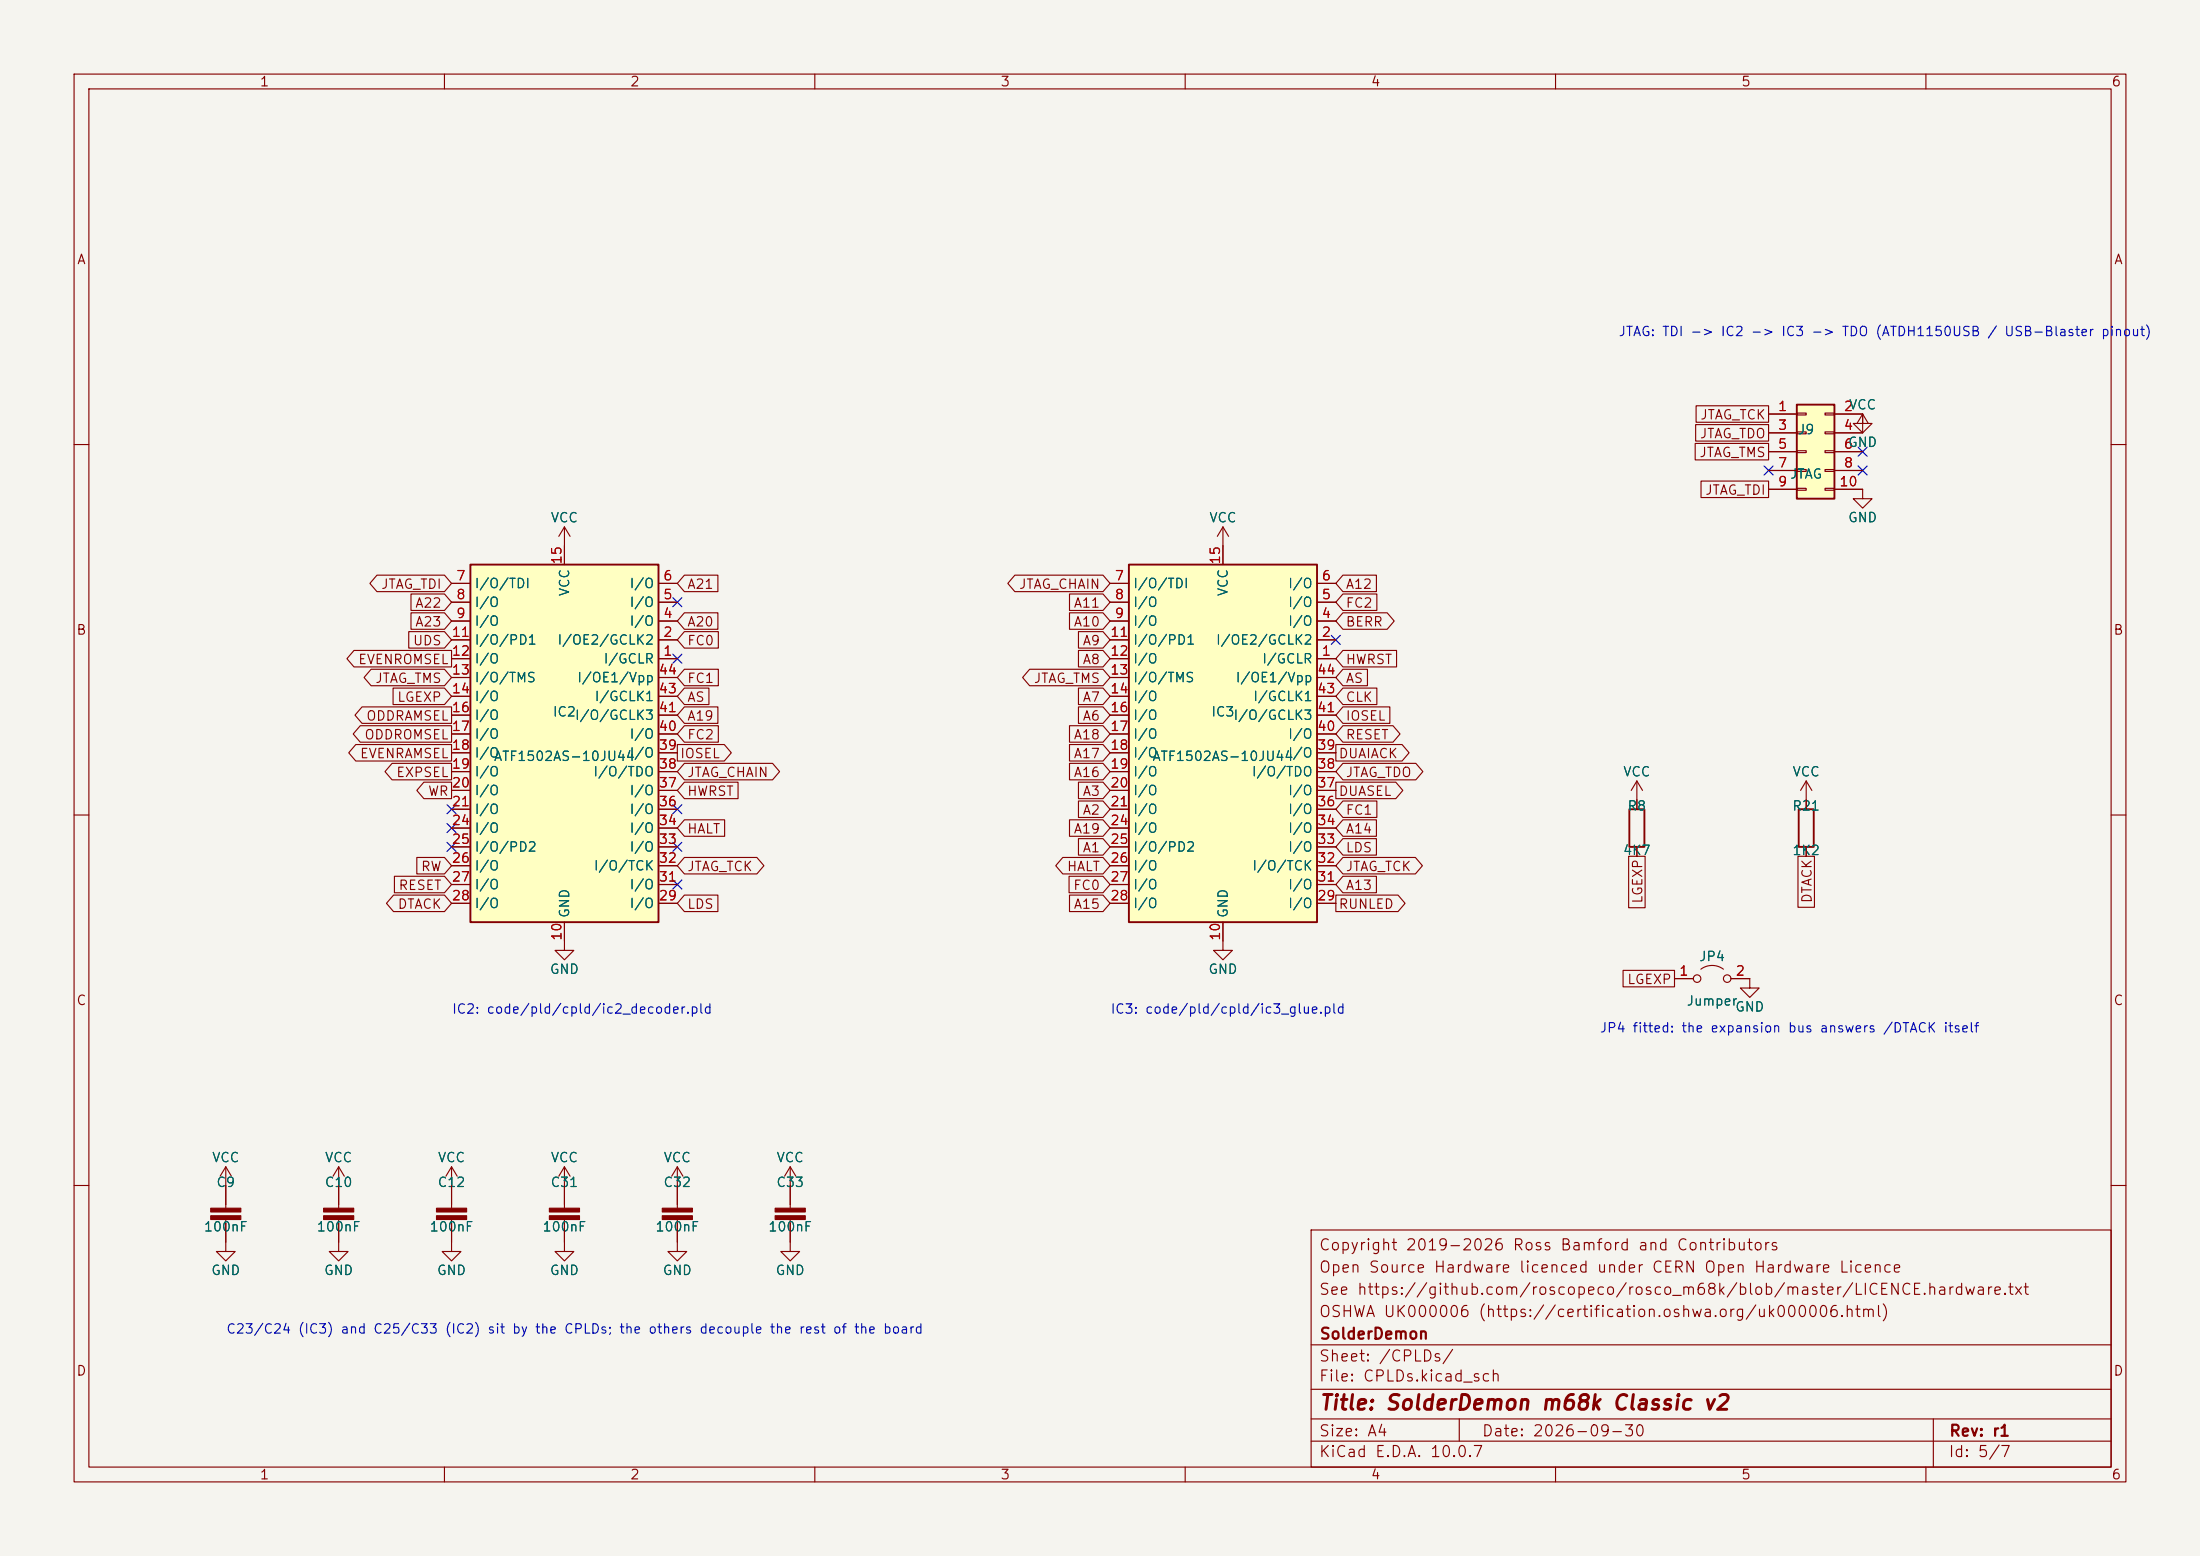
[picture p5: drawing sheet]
<svg xmlns="http://www.w3.org/2000/svg" width="297mm" height="210mm" viewBox="0 0 297 210" stroke-linecap="round" stroke-linejoin="round" font-family="sans-serif">
<path d="M0 0h297v210h-297z" fill="#f5f4ef" stroke="#f5f4ef" stroke-width=".14"/>
<g fill="none" stroke="#840000" stroke-width=".15">
<path d="M10 10h277v190h-277zM12 12h273v186h-273zM60 10v2M110 10v2M160 10v2M210 10v2M260 10v2M10 60h2M285 60h2M10 110h2M221 105.4l-.8 1.3M221 105.4l.7 1.3"/>
<path d="M221 105.4v3.8M221 114.3v1.3M243.8 105.4l-.7 1.3M243.8 105.4l.8 1.3M243.8 105.4v3.8M243.8 114.3v1.3M285 110h2M76.2 127v1.3h1.3l-1.3 1.2-1.3-1.2h1.3M226.1 132.1h2.5M229.6 130.8a2.54 2.54 0 0 1 3.1 0M233.7 132.1h2.5v1.3h1.3l-1.3 1.2-1.3-1.2h1.3M30.5 157.5l-.8 1.3"/>
<path d="M30.5 157.5l.7 1.3M30.5 157.5v2.5M61 157.5l-.8 1.3M61 157.5l.7 1.3M61 157.5v5.6M76.2 157.5l-.8 1.3M76.2 157.5l.8 1.3M76.2 157.5v5.6M10 160h2M61 164.6v3M76.2 164.6v3M91.4 160v3.1"/>
<path d="M91.4 164.6v3M177 166h108v32h-108zM285 160h2M60 198v2M110 198v2M160 198v2M177 194.5h108M177 191.5h108M177 187.5h108M177 181.5h108M197 191.5v3M210 198v2"/>
<path d="M260 198v2M261 191.5v6.5"/>
<circle cx="229.1" cy="132.1" r=".51"/>
<circle cx="233.2" cy="132.1" r=".51"/>
</g>
<g fill="#840000" stroke="#840000" stroke-width=".15">
<path d="M89.4 163.1h4.1v.5h-4.1z"/>
<path d="M89.4 164.1h4.1v.5h-4.1z"/>
<path d="M74.2 163.1h4v.5h-4z"/>
<path d="M74.2 164.1h4v.5h-4z"/>
<path d="M58.9 163.1h4.1v.5h-4.1z"/>
<path d="M58.9 164.1h4.1v.5h-4.1z"/>
</g>
<path d="M220 109.2h2v5.1h-2zM242.8 109.2h2.1v5.1h-2.1z" fill="none" stroke="#840000" stroke-width=".25"/>
<path d="M63.5 76.2h25.4v48.3h-25.4z" fill="#ffffc2"/>
<path d="M63.5 76.2h25.4v48.3h-25.4z" fill="none" stroke="#840000" stroke-width=".25"/>
<g fill="none" stroke="#840000" stroke-width=".15">
<path d="M61 78.7h2.5M76.2 71.1v5.1M76.2 71.1l-.8 1.3M76.2 71.1l.8 1.3M88.9 78.7h2.5M61 88.9h2.5M61 86.4h2.5M61 83.8h2.5M61 81.3h2.5M61 91.4h2.5M61 94h2.5M61 96.5h2.5"/>
<path d="M61 99.1h2.5M88.9 88.9h2.5M88.9 86.4h2.5M88.9 83.8h2.5M88.9 81.3h2.5M88.9 91.4h2.5M88.9 94h2.5M88.9 96.5h2.5M88.9 99.1h2.5M61 101.6h2.5M61 104.1h2.5M61 106.7h2.5"/>
<path d="M61 109.2h2.5M61 111.8h2.5M61 114.3h2.5M61 116.8h2.5M61 119.4h2.5M88.9 101.6h2.5M88.9 104.1h2.5M88.9 106.7h2.5M88.9 109.2h2.5M88.9 111.8h2.5M88.9 114.3h2.5M88.9 116.8h2.5"/>
<path d="M88.9 119.4h2.5M61 121.9h2.5M76.2 124.5v2.5M88.9 121.9h2.5"/>
</g>
<path d="M152.4 76.2h25.4v48.3h-25.4z" fill="#ffffc2"/>
<path d="M152.4 76.2h25.4v48.3h-25.4z" fill="none" stroke="#840000" stroke-width=".25"/>
<g fill="none" stroke="#840000" stroke-width=".15">
<path d="M251.5 55.9l-.8 1.3M251.5 55.9l.7 1.3M251.5 55.9v2.5M149.9 78.7h2.5M165.1 71.1v5.1M165.1 71.1l-.8 1.3M165.1 71.1l.8 1.3M177.8 78.7h2.5M251.5 66v1.3h1.2l-1.2 1.3-1.3-1.3h1.3M149.9 88.9h2.5M149.9 86.4h2.5M149.9 83.8h2.5"/>
<path d="M149.9 81.3h2.5M149.9 91.4h2.5M149.9 94h2.5M149.9 96.5h2.5M149.9 99.1h2.5M177.8 88.9h2.5M177.8 86.4h2.5M177.8 83.8h2.5M177.8 81.3h2.5M177.8 91.4h2.5M177.8 94h2.5M177.8 96.5h2.5"/>
<path d="M177.8 99.1h2.5M149.9 101.6h2.5M149.9 104.1h2.5M149.9 106.7h2.5M149.9 109.2h2.5M149.9 111.8h2.5M149.9 114.3h2.5M149.9 116.8h2.5M149.9 119.4h2.5M177.8 101.6h2.5M177.8 104.1h2.5M177.8 106.7h2.5"/>
<path d="M177.8 109.2h2.5M177.8 111.8h2.5M177.8 114.3h2.5M177.8 116.8h2.5M177.8 119.4h2.5M149.9 121.9h2.5M165.1 124.5v3.8h1.3l-1.3 1.2-1.3-1.2h1.3M177.8 121.9h2.5M45.7 157.5l-.7 1.3M45.7 157.5l.8 1.3M45.7 157.5v5.6M106.7 157.5v5.6"/>
<path d="M106.7 157.5l-.8 1.3M106.7 157.5l.7 1.3M30.5 164.6v4.3h1.2l-1.2 1.3-1.3-1.3h1.3M30.5 160v3.1M45.7 164.6v4.3h1.3l-1.3 1.3-1.3-1.3h1.3M61 167.6v1.3h1.2l-1.2 1.3-1.3-1.3h1.3M91.4 167.6v1.3h1.3l-1.3 1.3-1.2-1.3h1.2M106.7 164.6v4.3h1.2l-1.2 1.3-1.3-1.3h1.3"/>
</g>
<g fill="#840000" stroke="#840000" stroke-width=".15">
<path d="M43.7 163.1h4.1v.5h-4.1z"/>
<path d="M43.7 164.1h4.1v.5h-4.1z"/>
<path d="M28.4 163.1h4.1v.5h-4.1z"/>
<path d="M28.4 164.1h4.1v.5h-4.1z"/>
<path d="M104.6 163.1h4.1v.5h-4.1z"/>
<path d="M104.6 164.1h4.1v.5h-4.1z"/>
</g>
<path d="M242.6 54.6h5v12.7h-5z" fill="#ffffc2"/>
<path d="M242.6 54.6h5v12.7h-5z" fill="none" stroke="#840000" stroke-width=".25"/>
<g fill="none" stroke="#840000" stroke-width=".15">
<path d="M228.9 59.8h9.9v2.3h-9.9zM228.9 57.3h9.9v2.2h-9.9zM229 54.8h9.8v2.2h-9.8zM238.8 55.9h3.8M238.8 58.4h3.8M242.6 55.8h1.2v.2h-1.2zM242.6 58.3h1.2v.2h-1.2zM246.4 55.8h1.2v.2h-1.2zM246.4 58.3h1.2v.2h-1.2zM247.6 55.9h3.9v1.3h1.2l-1.2 1.2-1.3-1.2h1.3M247.6 58.4h3.9M50.9 77.6h9.1l1 1.1-1 1.2h-9.1l-1-1.2z"/>
<path d="M61 78.7h2.5M76.2 73.7v2.5M88.9 78.7h2.5M92.4 77.6h4.5v2.3h-4.5l-1-1.2zM137 77.6h11.9l1 1.1-1 1.2h-11.9l-.9-1.2zM149.9 78.7h2.5M165.1 73.7v2.5M177.8 78.7h2.5M181.3 77.6h4.5v2.3h-4.5l-1-1.2zM229.6 64.9h9.2v2.3h-9.2zM238.8 61h3.8M238.8 63.5h3.8"/>
<path d="M238.8 66h3.8M242.6 60.8h1.2v.3h-1.2zM242.6 63.4h1.2v.2h-1.2zM242.6 65.9h1.2v.3h-1.2zM246.4 60.8h1.2v.3h-1.2zM246.4 63.4h1.2v.2h-1.2zM246.4 65.9h1.2v.3h-1.2zM247.6 61h3.9M247.6 63.5h3.9M247.6 66h3.9M47.8 87.8h13.2v2.2h-13.2l-1-1.1zM48.6 97.9h12.4v2.3h-12.4l-.9-1.1z"/>
<path d="M48.9 95.4h12.1v2.2h-12.1l-1-1.1zM50.1 90.3h9.9l1 1.1-1 1.2h-9.9l-1-1.2zM53.1 92.9h6.9l1 1.1-1 1.1h-6.9zM55.2 85.2h4.8l1 1.2-1 1.1h-4.8zM55.5 82.7h4.5l1 1.1-1 1.1h-4.5zM55.5 80.2h4.5l1 1.1-1 1.1h-4.5zM61 88.9h2.5M61 86.4h2.5M61 83.8h2.5M61 81.3h2.5M61 91.4h2.5M61 94h2.5"/>
<path d="M61 96.5h2.5M61 99.1h2.5M88.9 88.9h2.5M88.9 86.4h2.5M88.9 83.8h2.5M88.9 81.3h2.5M88.9 91.4h2.5M88.9 94h2.5M88.9 96.5h2.5M88.9 99.1h2.5M92.4 97.9h4.6v2.3h-4.6l-1-1.1zM92.4 90.3h4.6v2.3h-4.6l-1-1.2z"/>
<path d="M92.4 92.9h3.3v2.2h-3.3l-1-1.1zM92.4 85.2h4.6v2.3h-4.6l-1-1.1zM92.4 95.4h4.5v2.2h-4.5l-1-1.1zM92.4 82.7h4.5v2.2h-4.5l-1-1.1zM139 90.3h9.9l1 1.1-1 1.2h-9.9l-1-1.2zM144.4 97.9h4.5l1 1.2-1 1.1h-4.5zM144.4 82.7h4.5l1 1.1-1 1.1h-4.5zM144.4 80.2h4.5l1 1.1-1 1.1h-4.5zM145.6 95.4h3.3l1 1.1-1 1.1h-3.3zM145.6 92.9h3.3l1 1.1-1 1.1h-3.3zM145.6 87.8h3.3l1 1.1-1 1.1h-3.3zM145.6 85.2h3.3l1 1.2-1 1.1h-3.3z"/>
<path d="M149.9 88.9h2.5M149.9 86.4h2.5M149.9 83.8h2.5M149.9 81.3h2.5M149.9 91.4h2.5M149.9 94h2.5M149.9 96.5h2.5M149.9 99.1h2.5M177.8 88.9h2.5M177.8 86.4h2.5M177.8 83.8h2.5M177.8 81.3h2.5"/>
<path d="M177.8 91.4h2.5M177.8 94h2.5M177.8 96.5h2.5M177.8 99.1h2.5M181.3 80.2h4.6v2.2h-4.6l-1-1.1zM181.3 82.7h6l.9 1.1-.9 1.1h-6l-1-1.1zM181.3 87.8h7.2v2.2h-7.2l-1-1.1zM181.3 90.3h3.3v2.3h-3.3l-1-1.2zM181.3 92.9h4.6v2.2h-4.6l-1-1.1zM181.3 95.4h6.3v2.2h-6.3l-1-1.1zM181.3 97.9h6.8l.9 1.2-.9 1.1h-6.8l-1-1.1zM48 100.5h13v2.2h-13l-.9-1.1z"/>
<path d="M52.9 103h8.1v2.3h-8.1l-.9-1.2zM53.2 118.3h6.8l1 1.1-1 1.1h-6.8zM56.3 115.7h3.7l1 1.1-1 1.2h-3.7zM57.2 105.6h3.8v2.2h-3.8l-.9-1.1zM61 101.6h2.5M61 104.1h2.5M61 106.7h2.5M61 109.2h2.5M61 111.8h2.5M61 114.3h2.5M61 116.8h2.5M61 119.4h2.5"/>
<path d="M88.9 101.6h2.5M88.9 104.1h2.5M88.9 106.7h2.5M88.9 109.2h2.5M88.9 111.8h2.5M88.9 114.3h2.5M88.9 116.8h2.5M88.9 119.4h2.5M91.4 100.5h6.4l.9 1.1-.9 1.1h-6.4zM92.4 103h11.9l.9 1.1-.9 1.2h-11.9l-1-1.2zM92.4 105.6h7.2v2.2h-7.2l-1-1.1zM92.4 110.6h5.4v2.3h-5.4l-1-1.1z"/>
<path d="M92.4 115.7h9.8l.9 1.1-.9 1.2h-9.8l-1-1.2zM143.5 115.7h5.4l1 1.1-1 1.2h-5.4l-1-1.2zM144.3 118.3h4.6l1 1.1-1 1.1h-4.6zM144.4 103h4.5l1 1.1-1 1.2h-4.5zM144.4 110.6h4.5l1 1.2-1 1.1h-4.5zM144.4 100.5h4.5l1 1.1-1 1.1h-4.5zM145.6 113.2h3.3l1 1.1-1 1.1h-3.3zM145.6 105.6h3.3l1 1.1-1 1.1h-3.3zM145.6 108.1h3.3l1 1.1-1 1.1h-3.3zM149.9 101.6h2.5M149.9 104.1h2.5M149.9 106.7h2.5"/>
<path d="M149.9 109.2h2.5M149.9 111.8h2.5M149.9 114.3h2.5M149.9 116.8h2.5M149.9 119.4h2.5M177.8 101.6h2.5M177.8 104.1h2.5M177.8 106.7h2.5M177.8 109.2h2.5M177.8 111.8h2.5M177.8 114.3h2.5M177.8 116.8h2.5"/>
<path d="M177.8 119.4h2.5M180.3 105.6h8.1l1 1.1-1 1.1h-8.1zM180.3 100.5h9l.9 1.1-.9 1.1h-9zM181.3 103h9.8l1 1.1-1 1.2h-9.8l-1-1.2zM181.3 108.1h4.6v2.2h-4.6l-1-1.1zM181.3 110.6h4.5v2.3h-4.5l-1-1.1zM181.3 115.7h9.8l.9 1.1-.9 1.2h-9.8l-1-1.2zM181.3 118.3h4.5v2.2h-4.5l-1-1.1zM181.3 113.2h4.5v2.2h-4.5l-1-1.1zM219.9 115.6h2.2v6.9h-2.2zM221 108v1.2M221 114.3v1.3"/>
<path d="M242.7 115.6h2.3v6.9h-2.3zM243.8 108v1.2M243.8 114.3v1.3M53.1 120.8h6.9l1 1.1-1 1.1h-6.9l-.9-1.1zM61 121.9h2.5M76.2 124.5v2.5M88.9 121.9h2.5M92.4 120.8h4.5v2.2h-4.5l-1-1.1zM144.4 120.8h4.5l1 1.1-1 1.1h-4.5zM149.9 121.9h2.5M165.1 124.5v2.5M177.8 121.9h2.5"/>
<path d="M180.3 120.8h8.4l1 1.1-1 1.1h-8.4zM219.1 131h7v2.2h-7zM226.1 132.1h2.5M233.7 132.1h2.5M91.4 157.5l-.7 1.3M91.4 157.5l.8 1.3M91.4 157.5v5.1M30.5 160v2.6M30.5 165.1v2.5M45.7 160v2.6M45.7 165.1v2.5M61 160v2.6"/>
<path d="M61 165.1v2.5M76.2 165.1v3.8h1.3l-1.3 1.3-1.3-1.3h1.3M76.2 160v2.6M91.4 165.1v2.5M106.7 160v2.6M106.7 165.1v2.5"/>
</g>
<g fill="none" stroke="#000084" stroke-width=".15">
<path d="M238.2 62.9l1.2 1.2M239.4 62.9l-1.2 1.2M250.9 60.4l1.2 1.2M250.9 62.9l1.2 1.2M252.1 60.4l-1.2 1.2M252.1 62.9l-1.2 1.2M90.8 80.7l1.2 1.2M90.8 88.3l1.2 1.2M92 80.7l-1.2 1.2M92 88.3l-1.2 1.2M179.7 85.8l1.2 1.2M180.9 85.8l-1.2 1.2"/>
<path d="M60.4 113.7l1.2 1.2M60.4 111.2l1.2 1.2M60.4 108.6l1.2 1.2M61.6 113.7l-1.2 1.2M61.6 111.2l-1.2 1.2M61.6 108.6l-1.2 1.2M90.8 108.6l1.2 1.2M90.8 118.8l1.2 1.2M90.8 113.7l1.2 1.2M92 108.6l-1.2 1.2M92 118.8l-1.2 1.2M92 113.7l-1.2 1.2"/>
</g>
<text font-size="2" fill="#840000" x="178" y="190.8">Title: SolderDemon m68k Classic v2</text>
<g font-size="1.5" fill="#840000">
<text x="178" y="172.1">Open Source Hardware licenced under CERN Open Hardware Licence</text>
<text x="178" y="169.1">Copyright 2019-2026 Ross Bamford and Contributors</text>
<text x="178" y="178.1">OSHWA UK000006 (https://certification.oshwa.org/uk000006.html)</text>
<text x="178" y="175.1">See https://github.com/roscopeco/rosco_m68k/blob/master/LICENCE.hardware.txt</text>
<text x="178" y="184.1">Sheet: /CPLDs/</text>
<text x="178" y="181.1">SolderDemon</text>
<text x="178" y="186.8">File: CPLDs.kicad_sch</text>
<text x="178" y="197">KiCad E.D.A. 10.0.7</text>
<text x="178" y="194.2">Size: A4</text>
<text x="200" y="194.2">Date: 2026-09-30</text>
<text x="263" y="197">Id: 5/7</text>
<text x="263" y="194.2">Rev: r1</text>
</g>
<g font-size="1.3" fill="#840000">
<text x="35" y="12">1</text>
<text x="85" y="12">2</text>
<text x="135" y="12">3</text>
<text x="185" y="12">4</text>
<text x="235" y="12">5</text>
<text x="285" y="12">6</text>
<text x="10.3" y="36">A</text>
<text x="285.3" y="36">A</text>
<text x="229.4" y="59.5">JTAG_TDO</text>
<text x="229.4" y="56.9">JTAG_TCK</text>
<text x="229.3" y="62">JTAG_TMS</text>
<text x="230.1" y="67.1">JTAG_TDI</text>
<text x="51.4" y="79.8">JTAG_TDI</text>
<text x="56" y="82.3">A22</text>
<text x="92.7" y="79.8">A21</text>
<text x="137.5" y="79.8">JTAG_CHAIN</text>
<text x="144.9" y="82.3">A11</text>
<text x="181.6" y="82.3">FC2</text>
<text x="181.6" y="79.8">A12</text>
<text x="10.2" y="86">B</text>
<text x="48.3" y="90">EVENROMSEL</text>
<text x="55.7" y="87.4">UDS</text>
<text x="56" y="84.9">A23</text>
<text x="92.7" y="87.4">FC0</text>
<text x="92.7" y="84.9">A20</text>
<text x="144.9" y="84.9">A10</text>
<text x="146.1" y="90">A8</text>
<text x="146.1" y="87.4">A9</text>
<text x="181.6" y="84.9">BERR</text>
<text x="181.6" y="90">HWRST</text>
<text x="285.2" y="86">B</text>
<text x="50.6" y="92.5">JTAG_TMS</text>
<text x="53.5" y="95">LGEXP</text>
<text x="92.7" y="92.5">FC1</text>
<text x="92.7" y="95">AS</text>
<text x="139.5" y="92.5">JTAG_TMS</text>
<text x="146.1" y="95">A7</text>
<text x="181.6" y="92.5">AS</text>
<text x="181.6" y="95">CLK</text>
<text x="49.1" y="100.1">ODDROMSEL</text>
<text x="49.3" y="97.6">ODDRAMSEL</text>
<text x="92.7" y="100.1">FC2</text>
<text x="92.7" y="97.6">A19</text>
<text x="144.9" y="100.1">A18</text>
<text x="146.1" y="97.6">A6</text>
<text x="181.6" y="97.6">IOSEL</text>
<text x="181.6" y="100.1">RESET</text>
<text x="48.5" y="102.7">EVENRAMSEL</text>
<text x="53.4" y="105.2">EXPSEL</text>
<text x="57.7" y="107.7">WR</text>
<text x="91.7" y="102.7">IOSEL</text>
<text x="92.7" y="105.2">JTAG_CHAIN</text>
<text x="92.7" y="107.7">HWRST</text>
<text x="144.9" y="105.2">A16</text>
<text x="144.9" y="102.7">A17</text>
<text x="146.1" y="107.7">A3</text>
<text x="180.6" y="107.7">DUASEL</text>
<text x="180.6" y="102.7">DUAIACK</text>
<text x="181.6" y="105.2">JTAG_TDO</text>
<text x="92.7" y="112.8">HALT</text>
<text x="144.9" y="112.8">A19</text>
<text x="146.1" y="110.3">A2</text>
<text x="181.6" y="110.3">FC1</text>
<text x="181.6" y="112.8">A14</text>
<text x="56.7" y="117.9">RW</text>
<text x="92.7" y="117.9">JTAG_TCK</text>
<text x="143.9" y="117.9">HALT</text>
<text x="146.1" y="115.4">A1</text>
<text x="181.6" y="117.9">JTAG_TCK</text>
<text x="181.6" y="115.4">LDS</text>
<text x="53.6" y="123">DTACK</text>
<text x="53.7" y="120.4">RESET</text>
<text x="92.7" y="123">LDS</text>
<text x="144.8" y="120.4">FC0</text>
<text x="144.9" y="123">A15</text>
<text x="180.6" y="123">RUNLED</text>
<text x="181.6" y="120.4">A13</text>
<text x="222" y="122" transform="rotate(-90 222 122)">LGEXP</text>
<text x="244.9" y="122" transform="rotate(-90 244.9 122)">DTACK</text>
<text x="10.2" y="136">C</text>
<text x="219.6" y="133.1">LGEXP</text>
<text x="285.2" y="136">C</text>
<text x="10.2" y="186">D</text>
<text x="285.2" y="186">D</text>
<text x="35" y="200">1</text>
<text x="85" y="200">2</text>
<text x="135" y="200">3</text>
<text x="185" y="200">4</text>
<text x="235" y="200">5</text>
<text x="285" y="200">6</text>
</g>
<g font-size="1.3" fill="#0000c2">
<text x="218.4" y="45.7">JTAG: TDI -&gt; IC2 -&gt; IC3 -&gt; TDO (ATDH1150USB / USB-Blaster pinout)</text>
<text x="60.9" y="137.1">IC2: code/pld/cpld/ic2_decoder.pld</text>
<text x="149.8" y="137.1">IC3: code/pld/cpld/ic3_glue.pld</text>
<text x="215.9" y="139.7">JP4 fitted: the expansion bus answers /DTACK itself</text>
<text x="30.5" y="180.3">C23/C24 (IC3) and C25/C33 (IC2) sit by the CPLDs; the others decouple the rest of the board</text>
</g>
<g font-size="1.3" fill="#a90000">
<text x="239.9" y="55.8">1</text>
<text x="239.9" y="58.3">3</text>
<text x="248.8" y="55.8">2</text>
<text x="248.8" y="58.3">4</text>
<text x="239.9" y="60.9">5</text>
<text x="239.9" y="63.4">7</text>
<text x="239.9" y="66">9</text>
<text x="248.2" y="66">10</text>
<text x="248.8" y="60.9">6</text>
<text x="248.8" y="63.4">8</text>
<text x="76.1" y="76.3" transform="rotate(-90 76.1 76.3)">15</text>
<text x="165" y="76.3" transform="rotate(-90 165 76.3)">15</text>
<text x="61.5" y="78.7">7</text>
<text x="61.5" y="81.2">8</text>
<text x="61.5" y="83.7">9</text>
<text x="89.4" y="83.7">4</text>
<text x="89.4" y="81.2">5</text>
<text x="89.4" y="78.7">6</text>
<text x="150.4" y="78.7">7</text>
<text x="150.4" y="81.2">8</text>
<text x="150.4" y="83.7">9</text>
<text x="178.3" y="83.7">4</text>
<text x="178.3" y="81.2">5</text>
<text x="178.3" y="78.7">6</text>
<text x="60.9" y="86.3">11</text>
<text x="60.9" y="88.8">12</text>
<text x="89.4" y="88.8">1</text>
<text x="89.4" y="86.3">2</text>
<text x="149.8" y="86.3">11</text>
<text x="149.8" y="88.8">12</text>
<text x="178.3" y="88.8">1</text>
<text x="178.3" y="86.3">2</text>
<text x="60.9" y="91.4">13</text>
<text x="60.9" y="93.9">14</text>
<text x="88.8" y="93.9">43</text>
<text x="88.8" y="91.4">44</text>
<text x="149.8" y="91.4">13</text>
<text x="149.8" y="93.9">14</text>
<text x="177.7" y="93.9">43</text>
<text x="177.7" y="91.4">44</text>
<text x="60.9" y="96.4">16</text>
<text x="60.9" y="99">17</text>
<text x="60.9" y="101.5">18</text>
<text x="88.8" y="101.5">39</text>
<text x="88.8" y="99">40</text>
<text x="88.8" y="96.4">41</text>
<text x="149.8" y="96.4">16</text>
<text x="149.8" y="99">17</text>
<text x="149.8" y="101.5">18</text>
<text x="177.7" y="101.5">39</text>
<text x="177.7" y="99">40</text>
<text x="177.7" y="96.4">41</text>
<text x="60.9" y="104.1">19</text>
<text x="60.9" y="106.6">20</text>
<text x="88.8" y="106.6">37</text>
<text x="88.8" y="104.1">38</text>
<text x="149.8" y="104.1">19</text>
<text x="149.8" y="106.6">20</text>
<text x="177.7" y="106.6">37</text>
<text x="177.7" y="104.1">38</text>
<text x="60.9" y="109.1">21</text>
<text x="60.9" y="111.7">24</text>
<text x="88.8" y="111.7">34</text>
<text x="88.8" y="109.1">36</text>
<text x="149.8" y="109.1">21</text>
<text x="149.8" y="111.7">24</text>
<text x="177.7" y="111.7">34</text>
<text x="177.7" y="109.1">36</text>
<text x="60.9" y="114.2">25</text>
<text x="60.9" y="116.8">26</text>
<text x="60.9" y="119.3">27</text>
<text x="88.8" y="119.3">31</text>
<text x="88.8" y="116.8">32</text>
<text x="88.8" y="114.2">33</text>
<text x="149.8" y="114.2">25</text>
<text x="149.8" y="116.8">26</text>
<text x="149.8" y="119.3">27</text>
<text x="177.7" y="119.3">31</text>
<text x="177.7" y="116.8">32</text>
<text x="177.7" y="114.2">33</text>
<text x="60.9" y="121.8">28</text>
<text x="88.8" y="121.8">29</text>
<text x="149.8" y="121.8">28</text>
<text x="177.7" y="121.8">29</text>
<text x="76.1" y="127.1" transform="rotate(-90 76.1 127.1)">10</text>
<text x="165" y="127.1" transform="rotate(-90 165 127.1)">10</text>
<text x="226.6" y="132">1</text>
<text x="234.2" y="132">2</text>
</g>
<g font-size="1.3" fill="#006464">
<text x="242.6" y="58.9">J9</text>
<text x="249.5" y="55.6">VCC</text>
<text x="241.6" y="64.9">JTAG</text>
<text x="249.4" y="60.6">GND</text>
<text x="74.3" y="70.8">VCC</text>
<text x="163.2" y="70.8">VCC</text>
<text x="249.4" y="70.8">GND</text>
<text x="64" y="79.7">I/O/TDI</text>
<text x="64" y="82.2">I/O</text>
<text x="77.2" y="80.6" transform="rotate(-90 77.2 80.6)">VCC</text>
<text x="84.9" y="82.2">I/O</text>
<text x="84.9" y="79.7">I/O</text>
<text x="152.9" y="79.7">I/O/TDI</text>
<text x="152.9" y="82.2">I/O</text>
<text x="166.1" y="80.6" transform="rotate(-90 166.1 80.6)">VCC</text>
<text x="173.8" y="82.2">I/O</text>
<text x="173.8" y="79.7">I/O</text>
<text x="64" y="84.8">I/O</text>
<text x="64" y="87.3">I/O/PD1</text>
<text x="64" y="89.9">I/O</text>
<text x="75.2" y="87.3">I/OE2/GCLK2</text>
<text x="81.4" y="89.9">I/GCLR</text>
<text x="84.9" y="84.8">I/O</text>
<text x="152.9" y="84.8">I/O</text>
<text x="152.9" y="87.3">I/O/PD1</text>
<text x="152.9" y="89.9">I/O</text>
<text x="164.1" y="87.3">I/OE2/GCLK2</text>
<text x="170.3" y="89.9">I/GCLR</text>
<text x="173.8" y="84.8">I/O</text>
<text x="64" y="92.4">I/O/TMS</text>
<text x="64" y="94.9">I/O</text>
<text x="77.8" y="92.4">I/OE1/Vpp</text>
<text x="80.2" y="94.9">I/GCLK1</text>
<text x="152.9" y="92.4">I/O/TMS</text>
<text x="152.9" y="94.9">I/O</text>
<text x="166.7" y="92.4">I/OE1/Vpp</text>
<text x="169.1" y="94.9">I/GCLK1</text>
<text x="64" y="97.5">I/O</text>
<text x="64" y="100">I/O</text>
<text x="74.5" y="97">IC2</text>
<text x="77.5" y="97.5">I/O/GCLK3</text>
<text x="84.9" y="100">I/O</text>
<text x="152.9" y="97.5">I/O</text>
<text x="152.9" y="100">I/O</text>
<text x="163.4" y="97">IC3</text>
<text x="166.4" y="97.5">I/O/GCLK3</text>
<text x="173.8" y="100">I/O</text>
<text x="64" y="102.6">I/O</text>
<text x="64" y="105.1">I/O</text>
<text x="64" y="107.6">I/O</text>
<text x="66.6" y="103">ATF1502AS-10JU44</text>
<text x="80" y="105.1">I/O/TDO</text>
<text x="84.9" y="107.6">I/O</text>
<text x="84.9" y="102.6">I/O</text>
<text x="152.9" y="102.6">I/O</text>
<text x="152.9" y="105.1">I/O</text>
<text x="152.9" y="107.6">I/O</text>
<text x="155.5" y="103">ATF1502AS-10JU44</text>
<text x="168.9" y="105.1">I/O/TDO</text>
<text x="173.8" y="107.6">I/O</text>
<text x="173.8" y="102.6">I/O</text>
<text x="219" y="105.1">VCC</text>
<text x="241.9" y="105.1">VCC</text>
<text x="64" y="110.2">I/O</text>
<text x="64" y="112.7">I/O</text>
<text x="84.9" y="112.7">I/O</text>
<text x="84.9" y="110.2">I/O</text>
<text x="152.9" y="110.2">I/O</text>
<text x="152.9" y="112.7">I/O</text>
<text x="173.8" y="112.7">I/O</text>
<text x="173.8" y="110.2">I/O</text>
<text x="219.6" y="109.7">R8</text>
<text x="241.9" y="109.7">R21</text>
<text x="64" y="115.3">I/O/PD2</text>
<text x="64" y="117.8">I/O</text>
<text x="80.1" y="117.8">I/O/TCK</text>
<text x="84.9" y="115.3">I/O</text>
<text x="152.9" y="115.3">I/O/PD2</text>
<text x="152.9" y="117.8">I/O</text>
<text x="169" y="117.8">I/O/TCK</text>
<text x="173.8" y="115.3">I/O</text>
<text x="219" y="115.7">4K7</text>
<text x="241.9" y="115.7">1K2</text>
<text x="64" y="120.3">I/O</text>
<text x="64" y="122.9">I/O</text>
<text x="77.2" y="124" transform="rotate(-90 77.2 124)">GND</text>
<text x="84.9" y="122.9">I/O</text>
<text x="84.9" y="120.3">I/O</text>
<text x="152.9" y="120.3">I/O</text>
<text x="152.9" y="122.9">I/O</text>
<text x="166.1" y="124" transform="rotate(-90 166.1 124)">GND</text>
<text x="173.8" y="122.9">I/O</text>
<text x="173.8" y="120.3">I/O</text>
<text x="74.1" y="131.8">GND</text>
<text x="163" y="131.8">GND</text>
<text x="229.3" y="130">JP4</text>
<text x="227.6" y="136">Jumper</text>
<text x="234.2" y="136.8">GND</text>
<text x="28.5" y="157.2">VCC</text>
<text x="29.1" y="160.5">C9</text>
<text x="43.7" y="160.5">C10</text>
<text x="43.8" y="157.2">VCC</text>
<text x="59" y="160.5">C12</text>
<text x="59" y="157.2">VCC</text>
<text x="74.2" y="160.5">C31</text>
<text x="74.3" y="157.2">VCC</text>
<text x="89.5" y="160.5">C32</text>
<text x="89.5" y="157.2">VCC</text>
<text x="104.7" y="160.5">C33</text>
<text x="104.7" y="157.2">VCC</text>
<text x="27.4" y="166.5">100nF</text>
<text x="42.7" y="166.5">100nF</text>
<text x="57.9" y="166.5">100nF</text>
<text x="73.1" y="166.5">100nF</text>
<text x="88.4" y="166.5">100nF</text>
<text x="103.6" y="166.5">100nF</text>
<text x="28.4" y="172.4">GND</text>
<text x="43.7" y="172.4">GND</text>
<text x="58.9" y="172.4">GND</text>
<text x="74.1" y="172.4">GND</text>
<text x="89.4" y="172.4">GND</text>
<text x="104.6" y="172.4">GND</text>
</g>
</svg>
